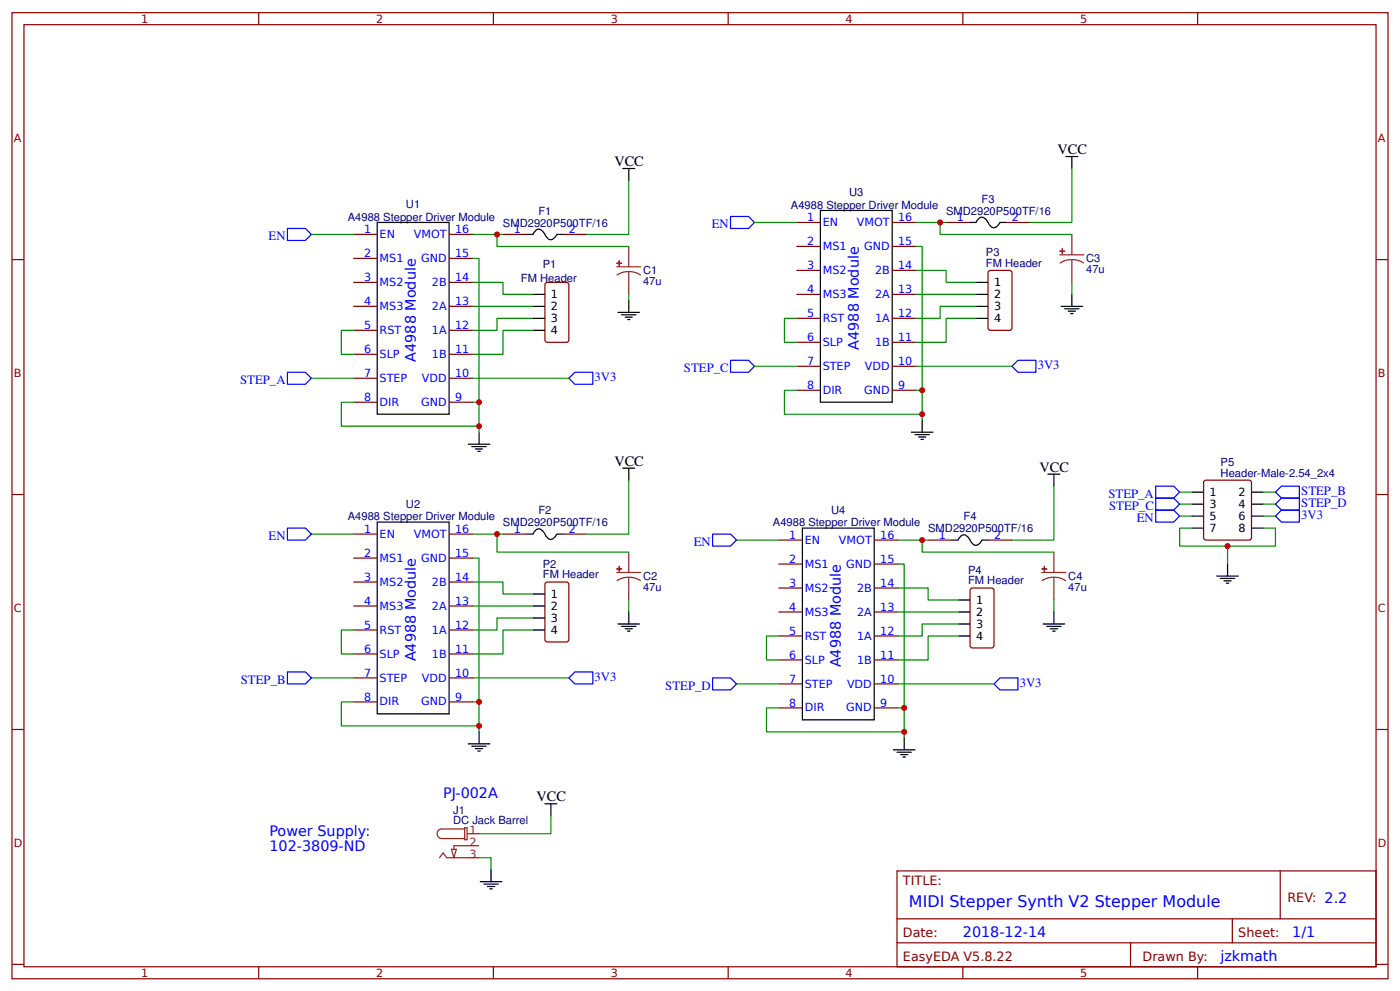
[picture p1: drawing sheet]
<svg xmlns="http://www.w3.org/2000/svg" width="309mm" height="219mm" viewBox="0 0 309 219" stroke-linecap="round" stroke-linejoin="round" font-family="sans-serif">
<g fill="none" stroke="#800" stroke-width=".26">
<path d="M2.6 2.8h304.1v213.3h-304.1zM5.3 5.5h298.7v207.9h-298.7zM57.1 2.8v2.7M109 2.8v2.7M160.9 2.8v2.7M212.7 2.8v2.7M264.6 2.8v2.7M2.6 57.3h2.7M78.1 51.8h5.2M78.1 57h5.2M99.2 51.8h5.3M99.2 57h5.3"/>
<path d="M111.1 51.8h5.3M124.4 51.8h5.2M175.9 49.1h5.3M175.9 54.4h5.3M175.9 59.7h5.3M197.1 49.1h5.3M197.1 54.4h5.3M197.1 59.7h5.3M209 49.1h5.3M218.4 60l.4-.3h4.2l.5 .3 .1 12.4-.3 .4-4.5 .1-.4-.2zM222.2 49.1h5.3M304 57.3h2.7"/>
<path d="M78.1 62.3h5.2M78.1 67.6h5.2M78.1 72.9h5.2M78.1 78.2h5.2M99.2 62.3h5.3M99.2 67.6h5.3M99.2 72.9h5.3M99.2 78.2h5.3M120.5 62.6l.4-.3h4.2l.5 .3 .1 12.4-.3 .5-4.5 .1-.4-.3zM175.9 65h5.3M175.9 70.3h5.3M175.9 75.6h5.3"/>
<path d="M197.1 65h5.3M197.1 70.3h5.3M197.1 75.6h5.3M78.1 83.5h5.2M78.1 88.8h5.2M99.2 83.5h5.3M99.2 88.8h5.3M175.9 80.9h5.3M175.9 86.1h5.3M197.1 80.9h5.3M197.1 86.1h5.3M2.6 109.2h2.7"/>
<path d="M78.1 117.9h5.2M99.2 117.9h5.3M111.1 117.9h5.3M124.4 117.9h5.2M172 119.2h5.3M193.1 119.2h5.3M205.1 119.2h5.2M218.3 119.2h5.3M266 106.3l.4-.3h9.6l.4 .3 .1 12.4-.3 .4-9.8 .1-.4-.2zM304 109.2h2.7M78.1 123.2h5.2M78.1 128.5h5.2"/>
<path d="M78.1 133.8h5.2M78.1 139.1h5.2M99.2 123.2h5.3M99.2 128.5h5.3M99.2 133.8h5.3M99.2 139.1h5.3M120.6 128.6l4.5-.1 .5 .2 .1 12.5-.3 .4-4.5 .1-.4-.3-.1-12.4zM172 124.5h5.3M172 129.8h5.3M172 135.1h5.3M193.1 124.5h5.3M193.1 129.8h5.3"/>
<path d="M193.1 135.1h5.3M214.4 130.1l.4-.3h4.3l.4 .3 .1 12.4-.3 .5h-4.5l-.4-.2zM78.1 144.4h5.2M78.1 149.6h5.2M78.1 154.9h5.2M99.2 144.4h5.3M99.2 149.6h5.3M99.2 154.9h5.3M172 140.4h5.3M172 145.7h5.3M172 151h5.3M172 156.3h5.3"/>
<path d="M193.1 140.4h5.3M193.1 145.7h5.3M193.1 151h5.3M193.1 156.3h5.3M2.6 161h2.7M304 161h2.7M198.2 192.2h105.8v21.2h-105.8zM282.8 192.2v10.6M2.6 212.9h2.7M57.1 213.4v2.7M109 213.4v2.7M160.9 213.4v2.7"/>
<path d="M198.2 202.8h105.8M198.2 208.1h105.8M212.7 213.4v2.7M249.8 208.1v5.3M264.6 213.4v2.7M272.3 202.8v5.3M304 212.9h2.7"/>
</g>
<g fill="none" stroke="#000" stroke-width=".26">
<path d="M137.6 37.2h2.6M138.9 37.2v2.6M235.5 34.6h2.6M236.8 34.6v2.6M83.3 49.1h15.9v42.3h-15.9zM116.4 51.8h1.3l.5-.8a1.32 1.32 0 0 1 2.2 .8l.5 .7a1.32 1.32 0 0 0 2.1-.7h1.4M181.2 46.5h15.9v42.3h-15.9zM214.3 49.1h1.3l.5-.8a1.32 1.32 0 0 1 2.2 .8l.5 .8a1.32 1.32 0 0 0 2.1-.8h1.3M117.7 65h2.7M117.7 67.6h2.7M117.7 70.3h2.7M117.7 72.9h2.7"/>
<path d="M136.5 69h4.8M137.3 69.5h3.2M138.1 70h1.6M138.6 70.5h.6M138.9 66.3v2.7M215.6 65h2.7M215.6 67.6h2.7M215.6 70.3h2.7M215.6 62.3h2.7M234.4 67.6h4.8M235.2 68.2h3.2M236 68.7h1.6"/>
<path d="M236.5 69.2h.6M236.8 65v2.6M103.5 98.1h4.7M104.2 98.6h3.2M105 99.1h1.6M105.6 99.6h.5M105.8 95.4v2.7M201.3 95.4h4.8M202.1 95.9h3.2M202.9 96.5h1.6M203.5 97h.5M203.7 92.8v2.6"/>
<path d="M83.3 115.3h15.9v42.3h-15.9zM116.4 117.9h1.3l.5-.8a1.32 1.32 0 0 1 2.2 .8l.5 .8a1.32 1.32 0 0 0 2.1-.8h1.4M137.6 103.3h2.6M138.9 103.3v2.7M177.3 116.6h15.8v42.3h-15.8zM210.3 119.2h1.4l.5-.7a1.32 1.32 0 0 1 2.1 .7l.5 .8a1.32 1.32 0 0 0 2.2-.8h1.3M231.5 104.7h2.7M232.8 104.7v2.6M263.3 108.6h2.6M263.3 111.3h2.6M263.3 113.9h2.6M263.3 116.6h2.6"/>
<path d="M276.5 108.6h2.6M276.5 111.3h2.6M276.5 113.9h2.6M276.5 116.6h2.6M117.7 131.1h2.7M117.7 133.8h2.7M117.7 136.4h2.7M117.7 139.1h2.7M136.5 137.7h4.8M137.3 138.3h3.2M138.1 138.8h1.6M138.6 139.3h.6"/>
<path d="M138.9 135.1v2.6M211.7 132.5h2.6M211.7 135.1h2.6M211.7 137.7h2.6M230.5 137.7h4.7M231.2 138.3h3.2M232 138.8h1.6M232.6 139.3h.5M232.8 135.1v2.6M268.8 127.2h4.8M269.6 127.7h3.2M270.4 128.2h1.6"/>
<path d="M270.9 128.7h.6M271.2 124.5v2.7M211.7 140.4h2.6M103.5 164.2h4.7M104.2 164.7h3.2M105 165.3h1.6M105.6 165.8h.5M105.8 161.6v2.6M120.4 177.4h2.6M121.7 177.4v2.7M197.4 165.5h4.7M198.2 166.1h3.1"/>
<path d="M199 166.6h1.6M199.5 167.1h.5M199.8 162.9v2.6M106.1 194.6h4.8M106.9 195.2h3.2M107.7 195.7h1.6M108.2 196.2h.5M108.5 192v2.6"/>
</g>
<g fill="none" stroke="#080" stroke-width=".26">
<path d="M138.9 39.8v12h-9.3M236.8 37.2v11.9h-9.3M68.8 51.8h9.3M104.5 57h1.3v31.8M104.5 51.8h6.6M109.8 51.8v2.6h29.1M166.7 49.1h9.2M202.4 59.7h6.6v2.6h6.6M202.4 54.4h1.3v31.7M202.4 49.1h6.6M207.7 49.1v2.7h29.1M78.1 72.9h-2.7v5.3h2.7"/>
<path d="M104.5 62.3h6.6v2.7h6.6M104.5 67.6h13.2M117.7 72.9h-6.6v5.3h-6.6M117.7 70.3h-7.9v2.6h-5.3M138.9 65v1.3M175.9 70.3h-2.6v5.3h2.6M202.4 65h13.2M215.6 70.3h-6.6v5.3h-6.6M215.6 67.6h-7.9v2.7h-5.3M236.8 62.3v2.7M68.8 83.5h9.3M78.1 88.8h-2.7v5.3h30.4"/>
<path d="M104.5 88.8h1.3v6.6M104.5 83.5h21.2M166.7 80.9h9.2M175.9 86.1h-2.6v5.3h30.4M202.4 86.1h1.3v6.7M202.4 80.9h21.2M68.8 117.9h9.3M104.5 117.9h6.6M109.8 117.9v4h29.1M138.9 106v11.9h-9.3M162.7 119.2h9.3M198.4 119.2h6.7"/>
<path d="M203.7 119.2v2.7h29.1M232.8 107.3v11.9h-9.2M260.6 113.9h2.7M260.6 111.3h2.7M260.6 108.6h2.7M263.3 116.6h-2.7v3.9h21.2v-3.9h-2.7M279.1 113.9h2.7M279.1 111.3h2.7M279.1 108.6h2.7M78.1 139.1h-2.7v5.3h2.7M104.5 128.5h6.6v2.6h6.6M104.5 123.2h1.3v31.7"/>
<path d="M104.5 133.8h13.2M117.7 139.1h-6.6v5.3h-6.6M117.7 136.4h-7.9v2.7h-5.3M138.9 132.5v2.6M198.4 129.8h6.7v2.7h6.6M198.4 124.5h1.4v31.8M198.4 135.1h13.3M211.7 137.7h-8v2.7h-5.3M232.8 132.5v2.6M271.2 120.5v4M68.8 149.6h9.3M78.1 154.9h-2.7v5.3h30.4"/>
<path d="M104.5 154.9h1.3v6.7M104.5 149.6h21.2M162.7 151h9.3M172 140.4h-2.7v5.3h2.7M172 156.3h-2.7v5.3h30.5M198.4 156.3h1.4v6.6M198.4 151h21.2M211.7 140.4h-6.6v5.3h-6.7M105.8 189.3h2.7v2.7M121.7 180.1v3.9h-15.9"/>
</g>
<g fill="none" stroke="#00f" stroke-width=".26">
<path d="M63.5 50.4h4l1.3 1.4-1.3 1.3h-4zM161.4 47.8h4l1.3 1.3-1.3 1.3h-4zM161.4 79.5h4l1.3 1.4-1.3 1.3h-4zM63.5 82.2h4l1.3 1.3-1.3 1.3h-4zM127 82.2h4v2.6h-4l-1.3-1.3zM223.6 80.9l1.3-1.4h4v2.7h-4zM63.5 116.6h4l1.3 1.3-1.3 1.3h-4zM157.4 117.9h4l1.3 1.3-1.3 1.3h-4zM255.3 112.6h4l1.3 1.3-1.3 1.4h-4zM255.3 110h4l1.3 1.3-1.3 1.3h-4zM255.3 107.3h4l1.3 1.3-1.3 1.4h-4zM281.8 113.9l1.3-1.3h4v2.7h-4z"/>
<path d="M283.1 107.3h4v2.7h-4l-1.3-1.4zM283.1 110h4v2.6h-4l-1.3-1.3zM63.5 148.3h4l1.3 1.3-1.3 1.4h-4zM125.7 149.6l1.3-1.3h4v2.7h-4zM157.4 149.6h4l1.3 1.4-1.3 1.3h-4zM219.6 151l1.3-1.4h4v2.7h-4z"/>
</g>
<g fill="none" stroke="#8d2323" stroke-width=".26">
<path d="M136.3 58.9h5.3M138.9 60l1.4 .1 1.3 .6M138.9 60l-1.4 .1-1.2 .6M138.9 54.4v4.5M138.9 60v5M234.2 56.3h5.2M236.8 57.3l1.4 .2 1.2 .6M236.8 57.3l-1.4 .2-1.2 .6M236.8 51.8v4.5M236.8 57.3v5M136.3 126.4h5.3M138.9 127.4l1.4 .2 1.3 .6"/>
<path d="M138.9 127.4l-1.4 .2-1.2 .6M138.9 121.9v4.5M138.9 127.4v5.1M230.2 126.4h5.3M232.8 127.4l1.4 .2 1.3 .6M232.8 127.4l-1.4 .2-1.2 .6M232.8 121.9v4.5M232.8 127.4v5.1M97.1 189.3l.8-1 .8 1h7.1M99.7 187.5h1.1l-.5 1.8zM102.7 183h-5.1a1.06 1.06 0 0 0-1 1 1.06 1.06 0 0 0 1 1.1h5.1M102.7 182.7h.5v2.7h-.5z"/>
<path d="M103.2 184h2.6M105.8 186.7h-5.5v.8"/>
</g>
<g fill="#8d2323" stroke="#8d2323" stroke-width=".26">
<path d="M136.3 58.1h1z"/>
<path d="M136.8 57.6v1z"/>
<path d="M136.3 125.6h1z"/>
<path d="M136.8 125v1.1z"/>
<path d="M234.2 55.5h1z"/>
<path d="M234.7 54.9v1.1z"/>
<path d="M230.2 125.6h1z"/>
<path d="M230.7 125v1.1z"/>
</g>
<g fill="#c00">
<circle cx="207.7" cy="49.1" r=".66"/>
<circle cx="109.8" cy="117.9" r=".66"/>
<circle cx="271.2" cy="120.5" r=".66"/>
<circle cx="203.7" cy="86.1" r=".66"/>
<circle cx="203.7" cy="91.4" r=".66"/>
<circle cx="105.8" cy="88.8" r=".66"/>
<circle cx="105.8" cy="94.1" r=".66"/>
<circle cx="105.8" cy="160.2" r=".66"/>
<circle cx="105.8" cy="154.9" r=".66"/>
<circle cx="199.8" cy="161.6" r=".66"/>
<circle cx="199.8" cy="156.3" r=".66"/>
<circle cx="109.8" cy="51.8" r=".66"/>
<circle cx="203.7" cy="119.2" r=".66"/>
</g>
<text font-size="3.5" fill="#00f" x="200.8" y="200.2">MIDI Stepper Synth V2 Stepper Module</text>
<g font-size="3.2">
<text x="233.6" y="34">VCC</text>
<text x="135.7" y="36.7">VCC</text>
<text x="135.7" y="102.8">VCC</text>
<text x="229.7" y="104.1">VCC</text>
<text x="118.5" y="176.9">VCC</text>
</g>
<g font-size="3.2" fill="#00f">
<text x="189.7" y="77.2" transform="rotate(-90 189.7 77.2)">A4988 Module</text>
<text x="91.9" y="79.9" transform="rotate(-90 91.9 79.9)">A4988 Module</text>
<text x="91.9" y="146" transform="rotate(-90 91.9 146)">A4988 Module</text>
<text x="185.8" y="147.3" transform="rotate(-90 185.8 147.3)">A4988 Module</text>
<text x="97.9" y="176.1">PJ-002A</text>
<text x="59.5" y="184.6">Power Supply:</text>
<text x="59.5" y="187.7">102-3809-ND</text>
<text x="212.7" y="206.8">2018-12-14</text>
<text x="285.5" y="206.8">1/1</text>
<text x="269.6" y="212.1">jzkmath</text>
</g>
<g font-size="2.8" fill="#00f">
<text x="59.3" y="53.1">EN</text>
<text x="157.2" y="50.4">EN</text>
<text x="151.1" y="82.2">STEP_C</text>
<text x="229.3" y="81.4">3V3</text>
<text x="53.1" y="84.8">STEP_A</text>
<text x="131.4" y="84.1">3V3</text>
<text x="244.9" y="110">STEP_A</text>
<text x="245" y="112.6">STEP_C</text>
<text x="287.5" y="109.2">STEP_B</text>
<text x="287.5" y="111.8">STEP_D</text>
<text x="59.3" y="119.2">EN</text>
<text x="251.2" y="115.3">EN</text>
<text x="287.5" y="114.5">3V3</text>
<text x="153.3" y="120.5">EN</text>
<text x="53.2" y="151">STEP_B</text>
<text x="131.4" y="150.2">3V3</text>
<text x="147" y="152.3">STEP_D</text>
<text x="225.3" y="151.6">3V3</text>
</g>
<g font-size="2.8" fill="#800">
<text x="199.5" y="195.4">TITLE:</text>
<text x="284.4" y="199.1">REV: 2.2</text>
<text x="199.5" y="206.8">Date:</text>
<text x="273.6" y="206.8">Sheet:</text>
<text x="199.5" y="212.1">EasyEDA V5.8.22</text>
<text x="252.4" y="212.1">Drawn By:</text>
</g>
<g font-size="2.5" fill="#800">
<text x="31.2" y="5.1">1</text>
<text x="83.1" y="5.1">2</text>
<text x="134.9" y="5.1">3</text>
<text x="186.8" y="5.1">4</text>
<text x="238.7" y="5.1">5</text>
<text x="3" y="31.4">A</text>
<text x="304.4" y="31.4">A</text>
<text x="3" y="83.2">B</text>
<text x="304.4" y="83.2">B</text>
<text x="3" y="135.1">C</text>
<text x="304.4" y="135.1">C</text>
<text x="3" y="187">D</text>
<text x="304.4" y="187">D</text>
<text x="31.2" y="215.7">1</text>
<text x="83.1" y="215.7">2</text>
<text x="134.9" y="215.7">3</text>
<text x="186.8" y="215.7">4</text>
<text x="238.7" y="215.7">5</text>
</g>
<g font-size="2.5" fill="#000080">
<text x="89.7" y="45.9">U1</text>
<text x="118.9" y="47.4">F1</text>
<text x="174.7" y="46">A4988 Stepper Driver Module</text>
<text x="187.6" y="43.3">U3</text>
<text x="209" y="47.4">SMD2920P500TF/16</text>
<text x="216.8" y="44.8">F3</text>
<text x="76.8" y="48.7">A4988 Stepper Driver Module</text>
<text x="111.1" y="50">SMD2920P500TF/16</text>
<text x="119.9" y="59.2">P1</text>
<text x="217.8" y="58.9">FM Header</text>
<text x="217.8" y="56.5">P3</text>
<text x="240" y="57.9">C3</text>
<text x="115.1" y="62.2">FM Header</text>
<text x="142.1" y="62.9">47u</text>
<text x="142.1" y="60.5">C1</text>
<text x="240" y="60.3">47u</text>
<text x="269.7" y="102.8">P5</text>
<text x="269.7" y="105.2">Header-Male-2.54_2x4</text>
<text x="89.7" y="112">U2</text>
<text x="118.9" y="113.5">F2</text>
<text x="183.6" y="113.4">U4</text>
<text x="76.8" y="114.8">A4988 Stepper Driver Module</text>
<text x="111.1" y="116.2">SMD2920P500TF/16</text>
<text x="170.8" y="116.2">A4988 Stepper Driver Module</text>
<text x="205.1" y="117.5">SMD2920P500TF/16</text>
<text x="212.9" y="114.9">F4</text>
<text x="119.9" y="125.3">P2</text>
<text x="119.9" y="127.7">FM Header</text>
<text x="142.1" y="130.4">47u</text>
<text x="142.1" y="128">C2</text>
<text x="213.9" y="129">FM Header</text>
<text x="213.9" y="126.6">P4</text>
<text x="236" y="130.4">47u</text>
<text x="236" y="128">C4</text>
<text x="100.1" y="179.7">J1</text>
<text x="100.1" y="181.9">DC Jack Barrel</text>
</g>
<g font-size="2.5" fill="#00f">
<text x="80.4" y="51.5">1</text>
<text x="83.9" y="52.5">EN</text>
<text x="91.4" y="52.5">VMOT</text>
<text x="100.5" y="51.5">16</text>
<text x="113.5" y="51.5">1</text>
<text x="125.7" y="51.5">2</text>
<text x="178.3" y="48.8">1</text>
<text x="181.8" y="49.9">EN</text>
<text x="189.3" y="49.9">VMOT</text>
<text x="198.4" y="48.8">16</text>
<text x="211.4" y="48.8">1</text>
<text x="223.6" y="48.8">2</text>
<text x="80.4" y="56.8">2</text>
<text x="83.9" y="57.8">MS1</text>
<text x="93" y="57.8">GND</text>
<text x="100.5" y="56.8">15</text>
<text x="178.3" y="54.1">2</text>
<text x="178.3" y="59.4">3</text>
<text x="181.8" y="55.2">MS1</text>
<text x="190.9" y="55.2">GND</text>
<text x="198.4" y="59.4">14</text>
<text x="198.4" y="54.1">15</text>
<text x="80.4" y="62.1">3</text>
<text x="83.9" y="63.1">MS2</text>
<text x="95.4" y="63.1">2B</text>
<text x="100.5" y="62.1">14</text>
<text x="178.3" y="64.7">4</text>
<text x="181.8" y="60.5">MS2</text>
<text x="181.8" y="65.8">MS3</text>
<text x="193.3" y="60.5">2B</text>
<text x="193.3" y="65.8">2A</text>
<text x="198.4" y="64.7">13</text>
<text x="80.4" y="67.4">4</text>
<text x="83.9" y="68.4">MS3</text>
<text x="95.4" y="68.4">2A</text>
<text x="100.5" y="67.4">13</text>
<text x="178.3" y="70">5</text>
<text x="181.8" y="71.1">RST</text>
<text x="193.3" y="71.1">1A</text>
<text x="198.4" y="70">12</text>
<text x="80.4" y="72.7">5</text>
<text x="80.4" y="77.9">6</text>
<text x="83.9" y="73.7">RST</text>
<text x="95.4" y="73.7">1A</text>
<text x="100.5" y="77.9">11</text>
<text x="100.5" y="72.7">12</text>
<text x="178.3" y="75.3">6</text>
<text x="181.8" y="76.4">SLP</text>
<text x="193.3" y="76.4">1B</text>
<text x="198.4" y="75.3">11</text>
<text x="80.4" y="83.2">7</text>
<text x="83.9" y="79">SLP</text>
<text x="95.4" y="79">1B</text>
<text x="100.5" y="83.2">10</text>
<text x="178.3" y="80.6">7</text>
<text x="181.8" y="81.7">STEP</text>
<text x="191.1" y="81.7">VDD</text>
<text x="198.4" y="80.6">10</text>
<text x="80.4" y="88.5">8</text>
<text x="83.9" y="84.3">STEP</text>
<text x="83.9" y="89.6">DIR</text>
<text x="93" y="89.6">GND</text>
<text x="93.2" y="84.3">VDD</text>
<text x="100.5" y="88.5">9</text>
<text x="178.3" y="85.9">8</text>
<text x="181.8" y="86.9">DIR</text>
<text x="190.9" y="86.9">GND</text>
<text x="198.4" y="85.9">9</text>
<text x="80.4" y="117.6">1</text>
<text x="83.9" y="118.7">EN</text>
<text x="91.4" y="118.7">VMOT</text>
<text x="100.5" y="117.6">16</text>
<text x="113.5" y="117.6">1</text>
<text x="125.7" y="117.6">2</text>
<text x="174.4" y="119">1</text>
<text x="194.5" y="119">16</text>
<text x="207.4" y="119">1</text>
<text x="219.6" y="119">2</text>
<text x="80.4" y="122.9">2</text>
<text x="83.9" y="124">MS1</text>
<text x="93" y="124">GND</text>
<text x="100.5" y="122.9">15</text>
<text x="174.4" y="124.2">2</text>
<text x="177.8" y="120">EN</text>
<text x="177.8" y="125.3">MS1</text>
<text x="185.3" y="120">VMOT</text>
<text x="187" y="125.3">GND</text>
<text x="194.5" y="124.2">15</text>
<text x="80.4" y="128.2">3</text>
<text x="83.9" y="129.3">MS2</text>
<text x="95.4" y="129.3">2B</text>
<text x="100.5" y="128.2">14</text>
<text x="174.4" y="129.5">3</text>
<text x="177.8" y="130.6">MS2</text>
<text x="189.4" y="130.6">2B</text>
<text x="194.5" y="129.5">14</text>
<text x="80.4" y="133.5">4</text>
<text x="83.9" y="134.6">MS3</text>
<text x="95.4" y="134.6">2A</text>
<text x="100.5" y="133.5">13</text>
<text x="174.4" y="134.8">4</text>
<text x="177.8" y="135.9">MS3</text>
<text x="189.4" y="135.9">2A</text>
<text x="194.5" y="134.8">13</text>
<text x="80.4" y="138.8">5</text>
<text x="83.9" y="139.9">RST</text>
<text x="95.4" y="139.9">1A</text>
<text x="100.5" y="138.8">12</text>
<text x="174.4" y="140.1">5</text>
<text x="177.8" y="141.2">RST</text>
<text x="189.4" y="141.2">1A</text>
<text x="194.5" y="140.1">12</text>
<text x="80.4" y="144.1">6</text>
<text x="80.4" y="149.4">7</text>
<text x="83.9" y="145.2">SLP</text>
<text x="95.4" y="145.2">1B</text>
<text x="100.5" y="149.4">10</text>
<text x="100.5" y="144.1">11</text>
<text x="174.4" y="145.4">6</text>
<text x="177.8" y="146.5">SLP</text>
<text x="189.4" y="146.5">1B</text>
<text x="194.5" y="145.4">11</text>
<text x="80.4" y="154.7">8</text>
<text x="83.9" y="150.4">STEP</text>
<text x="83.9" y="155.7">DIR</text>
<text x="93" y="155.7">GND</text>
<text x="93.2" y="150.4">VDD</text>
<text x="100.5" y="154.7">9</text>
<text x="174.4" y="150.7">7</text>
<text x="174.4" y="156">8</text>
<text x="177.8" y="151.8">STEP</text>
<text x="187.1" y="151.8">VDD</text>
<text x="194.5" y="156">9</text>
<text x="194.5" y="150.7">10</text>
<text x="177.8" y="157.1">DIR</text>
<text x="187" y="157.1">GND</text>
</g>
<g font-size="2.5">
<text x="121.7" y="65.8">1</text>
<text x="219.6" y="63.1">1</text>
<text x="219.6" y="65.8">2</text>
<text x="121.7" y="68.4">2</text>
<text x="121.7" y="71.1">3</text>
<text x="219.6" y="68.4">3</text>
<text x="219.6" y="71.1">4</text>
<text x="121.7" y="73.7">4</text>
<text x="267.2" y="109.4">1</text>
<text x="267.2" y="112.1">3</text>
<text x="273.6" y="109.4">2</text>
<text x="273.6" y="112.1">4</text>
<text x="267.2" y="114.7">5</text>
<text x="267.2" y="117.4">7</text>
<text x="273.6" y="114.7">6</text>
<text x="273.6" y="117.4">8</text>
<text x="121.7" y="131.9">1</text>
<text x="121.7" y="134.6">2</text>
<text x="121.7" y="137.2">3</text>
<text x="215.6" y="133.2">1</text>
<text x="215.6" y="135.9">2</text>
<text x="121.7" y="139.9">4</text>
<text x="215.6" y="138.5">3</text>
<text x="215.6" y="141.2">4</text>
</g>
<g font-size="2.5" fill="#8d2323">
<text x="103.7" y="184">1</text>
<text x="103.7" y="186.7">2</text>
<text x="103.7" y="189.3">3</text>
</g>
</svg>
